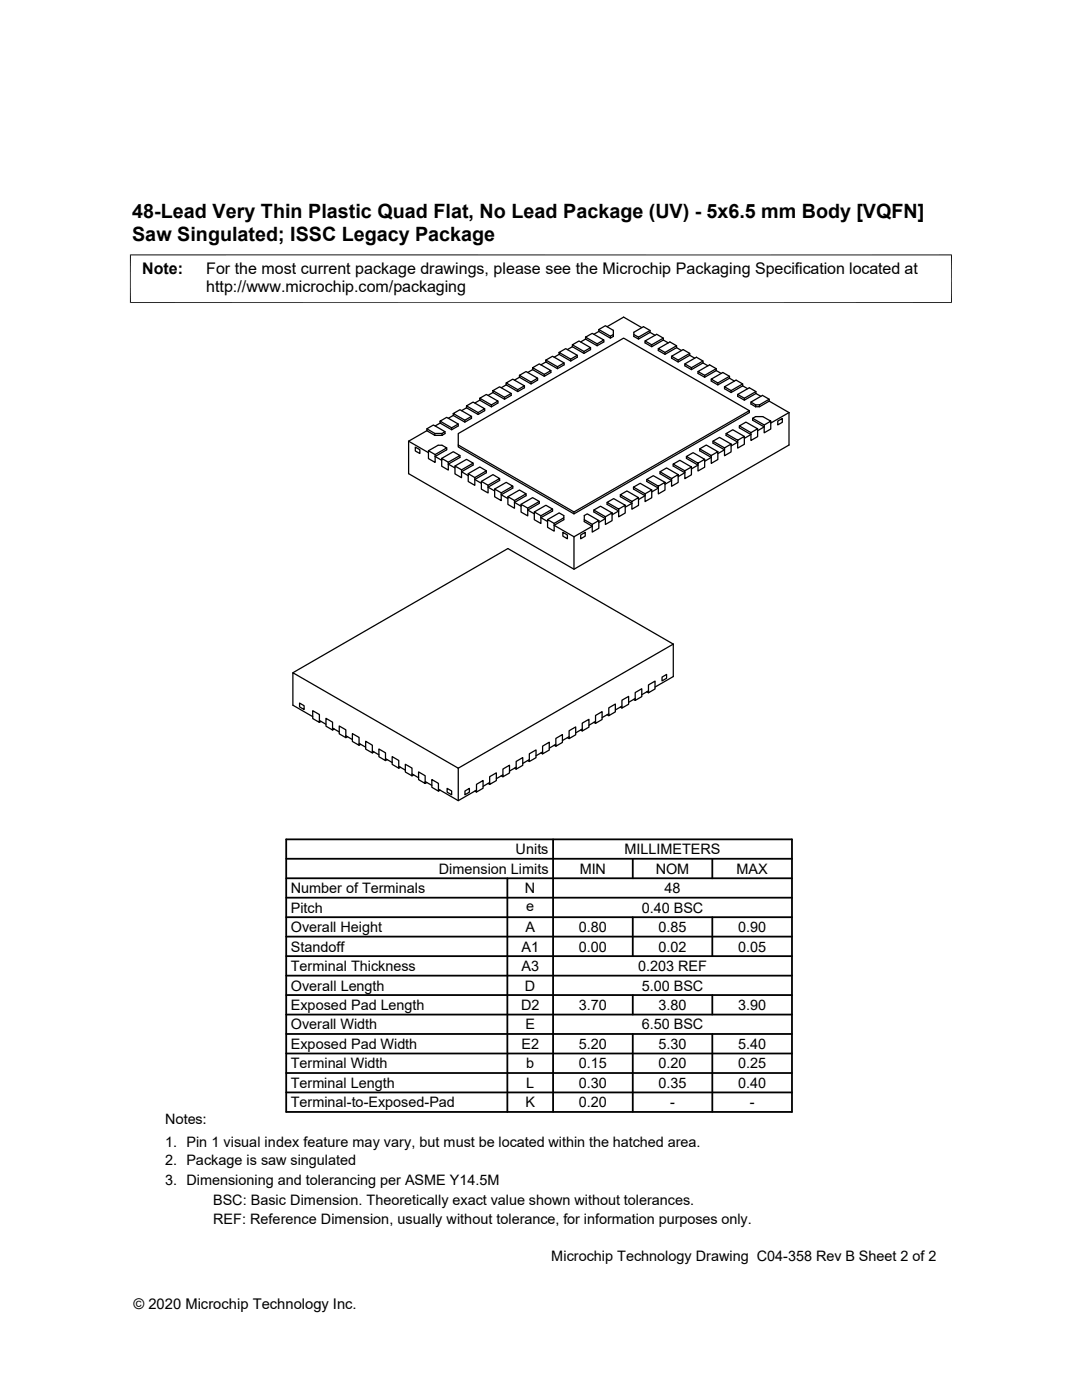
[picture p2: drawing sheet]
<svg xmlns="http://www.w3.org/2000/svg" width="216mm" height="279mm" viewBox="0 0 216 279" stroke-linecap="round" stroke-linejoin="round" font-family="sans-serif">
<g fill="none" stroke="#000" stroke-width=".25">
<path d="M95.7 79.9l-1 .5M95.7 79.9l2.3 1.3 1.4-.8v-.3M95.7 79.5l2.3 1.3 1.4-.7-2.4-1.4-1.3 .8v.4M98.4 78.3l-1 .6M98.4 78.3l2.3 1.4 1.3-.8v-.4M98.4 78l2.3 1.3 1.3-.8-2.3-1.3-1.3 .8v.3M100.7 79.3v.4M101 76.8l-1 .6M101 76.8l2.3 1.3 1.3-.7v-.4M101 76.4l2.3 1.4 1.3-.8-2.3-1.3-1.3 .7v.4M103.3 77.8v.3M103.7 75.3l-1 .6"/>
<path d="M103.7 75.3l2.3 1.3 1.3-.7v-.4M103.7 74.9l2.3 1.3 1.3-.7-2.3-1.4-1.3 .8v.4M106 76.2v.4M106.3 73.8l-1 .5M106.3 73.8l2.3 1.3 1.3-.8v-.3M106.3 73.4l2.3 1.3 1.3-.7-2.3-1.4-1.3 .8v.4M108.6 74.7v.4M108.9 72.2l-1 .6M108.9 72.2l2.3 1.4 1.4-.8v-.4M108.9 71.9l2.3 1.3 1.4-.8-2.3-1.3-1.4 .8v.3M111.2 73.2v.4M111.6 70.7l-1 .6"/>
<path d="M111.6 70.7l2.3 1.4 1.3-.8v-.4M111.6 70.3l2.3 1.4 1.3-.8-2.3-1.3-1.3 .7v.4M113.9 71.7v.4M114.2 69.2l-1 .6M114.2 69.2l2.3 1.3 1.3-.7v-.4M114.2 68.8l2.3 1.3 1.3-.7-2.3-1.3-1.3 .7v.4M116.5 70.1v.4M116.8 67.7l-.9 .5M116.8 67.7l2.3 1.3 1.4-.8v-.3M116.8 67.3l2.3 1.3 1.4-.7-2.3-1.4-1.4 .8v.4M119.1 68.6v.4M119.5 66.1l-1 .6"/>
<path d="M119.5 65.8l2.3 1.3 .6-.3M119.5 65.8l1.3-.8 1.6 .9v1.2l-.6 .4-2.3-1.4zM121.1 65.2l3.3-1.9 3.7 2.1M121.8 67.1v.4M126.5 66.3l1.9-1.1 1.3 .8v.3l-2.3 1.4-.9-.6zM127.4 67.3v.4M129.7 66.3l1 .6M129.7 66l-2.3 1.3-.9-.5M130 68.8v.4M132.4 67.9l.9 .5M132.4 67.9l-2.4 1.3-1.3-.8v-.3M132.4 67.5l-2.4 1.3-1.3-.7 2.3-1.4 1.4 .8v.4"/>
<path d="M132.7 70.3v.4M135 69.4l-2.3 1.3-1.3-.7v-.4M135 69l-2.3 1.3-1.3-.7 2.3-1.4 1.3 .8v.4M135 69.4l1 .6M135.3 71.9v.3M137.6 70.9l-2.3 1.3-1.3-.7v-.4M137.6 70.5l-2.3 1.4-1.3-.8 2.3-1.3 1.3 .7v.4M137.6 70.9l1 .6M138 73.4v.4M140.3 72.4l1 .6M140.3 72.4l-2.3 1.4-1.3-.8v-.4M140.3 72.1l-2.3 1.3-1.3-.8 2.3-1.3 1.3 .8v.3"/>
<path d="M140.6 74.9v.4M142.9 74l-2.3 1.3-1.3-.8v-.4M142.9 73.6l-2.3 1.3-1.3-.8 2.3-1.3 1.3 .8v.4M142.9 74l1 .5M143.2 76.4v.4M145.6 75.5l-2.4 1.3-1.3-.7v-.4M145.6 75.1l-2.4 1.3-1.3-.7 2.3-1.4 1.4 .8v.4M145.6 75.5l.9 .6M145.9 78v.3M148.2 77l1 .6M148.2 77l-2.3 1.3-1.3-.7v-.4M148.2 76.6l-2.3 1.4-1.3-.8 2.3-1.3 1.3 .7v.4"/>
<path d="M148.5 79.5v.4M150.8 78.5l-2.3 1.4-1.3-.8v-.4M150.8 78.1l-2.3 1.4-1.3-.8 2.3-1.3 1.3 .7v.4M150.8 78.5l1 .6M153.5 79.7l-1.9 1.1M81.5 88.1l4 2.2M82.9 89.2l.9 .5v.8l-.9-.5zM85.2 86l-3.7 2.1M85.2 86l1.6 .9M85.2 85.6l1.6 .9M85.2 86v-.4l1.3-.8 2.3 1.3-.6 .4M85.5 90l1.9-1.1h.8l.9 .5-2.3 1.3"/>
<path d="M85.5 90l1.3 .7v1.6l-1.3-.8zM86.8 86.5v.4M86.8 86.9h1.4M86.8 86.5h1.4v.4M87.8 84.4l-1 .6M87.8 84.4l2.3 1.4 1.3-.8v-.4M87.8 84.1l2.3 1.3 1.3-.8-2.3-1.3-1.3 .8v.3M88.1 91.5l1.4 .7v1.6l-1.4-.8zM88.1 91.5l2.3-1.4 1.4 .8-2.3 1.3M88.8 86.1v.4l-.6 .4M89.1 89.4v.4l-2.3 1.3 1.3 .8M90.1 85.4v.4"/>
<path d="M90.4 82.9l-.9 .6M90.4 82.9l2.4 1.3 1.3-.7v-.4M90.4 82.5l2.4 1.4 1.3-.8-2.3-1.3-1.4 .7v.4M90.8 93l1.3 .8v1.5l-1.3-.7zM90.8 93l2.3-1.3 1.3 .7-2.3 1.4M91.4 86.5l33-19 25.1 14.5-35 20.2-23.1-13.4zM91.8 90.9v.4l-2.3 1.3 1.3 .8M92.8 83.9v.3M93.1 81.4l-1 .6M93.1 81.4l2.3 1.3 1.3-.7v-.4M93.1 81l2.3 1.3 1.3-.7-2.3-1.4-1.3 .8v.4M93.4 94.5l1.3 .8v1.6l-1.3-.8z"/>
<path d="M93.4 94.5l2.3-1.3 1.3 .8-2.3 1.3M94.4 92.4v.4l-2.3 1.3 1.3 .8M95.4 82.3v.4M96.1 96.1l2.3-1.4 1.3 .8-2.3 1.3M96.1 96.1l1.3 .7v1.6l-1.3-.8zM97 94v.3l-2.3 1.4 1.4 .8M98 80.8v.4M98.7 97.6l1.3 .8v1.5l-1.3-.8zM98.7 97.6l2.3-1.3 1.3 .7-2.3 1.4M99.7 95.5v.4l-2.3 1.3 1.3 .8M101.3 99.1l1.4 .8v1.5l-1.4-.7zM101.3 99.1l2.4-1.3 1.3 .8-2.3 1.3"/>
<path d="M102.3 97v.4l-2.3 1.3 1.3 .8M105 98.6v.3l-2.3 1.4 1.3 .7M123.8 98.7v.4l2.3 1.4-1.3 .7M126.4 97.2v.4l2.3 1.3-1.3 .8M127.4 99.3v1.6l-1.3 .7v-1.5l1.3-.8-2.3-1.3-1.3 .7 2.3 1.4M129.1 95.7v.4l2.3 1.3-1.4 .8M130 97.8v1.5l-1.3 .8v-1.5l1.3-.8-2.3-1.3-1.3 .7 2.3 1.4M131.7 94.1v.4l2.3 1.4-1.3 .7M132.7 96.3v1.5l-1.3 .8v-1.6l1.3-.7-2.3-1.4-1.3 .8 2.3 1.3M134.3 92.6v.4l2.4 1.3-1.4 .8M135.3 94.7v1.6l-1.3 .7v-1.5l1.3-.8-2.3-1.3-1.3 .7 2.3 1.4M137 91.1v.4l2.3 1.3-1.3 .8"/>
<path d="M138 93.2v1.6l-1.3 .7v-1.5l1.3-.8-2.3-1.3-1.4 .7 2.4 1.4M139.6 89.6v.4l2.3 1.3-1.3 .8M140.6 91.7v1.5l-1.3 .8v-1.6l1.3-.7-2.3-1.4-1.3 .8 2.3 1.3M142.3 88.1v.3l2.3 1.4-1.4 .7M143.2 90.1v1.6l-1.3 .8v-1.6l1.3-.8-2.3-1.3-1.3 .8 2.3 1.3M144.9 86.5v.4l2.3 1.3-1.3 .8M145.9 88.6v1.6l-1.3 .8v-1.6l1.3-.8-2.3-1.3-1.3 .8 2.3 1.3M147.5 85v.4l2.3 1.3-1.3 .8M148.5 87.1v1.6l-1.3 .7v-1.5l1.3-.8-2.3-1.3-1.3 .7 2.3 1.4M149.5 82v.3l-35 20.3-23.1-13.4v-.4M149.8 80.2v.4l1 .6M150.2 83.5v.4l2.3 1.3-1.3 .8"/>
<path d="M151.2 85.6v1.5l-1.4 .8v-1.6l1.4-.7-2.4-1.4-1.3 .8 2.3 1.3M151.6 80.8h-.8v.4M151.6 80.8v.4h-.8M153.5 80.1l3.9 2.2M153.5 80.1l-1.9 1.1M153.5 80.1v-.4l-1.4-.8-2.3 1.3 1 .6M153.8 84.1v1.5l-1.3 .8v-1.6l1.3-.7-1.6-1h-1.4l-.6 .4 2.3 1.3M155.2 84l.9-.5v.8l-.9 .5zM157.4 82.3v6.5l-42.9 24.8-33-19.1v-6.4M157.4 82.3l-3.6 2.1M104 100.6l2.3-1.3 1.3 .8-2.3 1.3M104 100.6l1.3 .8v1.6l-1.3-.8z"/>
<path d="M106.6 102.2l1.3 .7v1.6l-1.3-.8zM106.6 102.2l2.3-1.4 1.4 .8-2.4 1.3M107.6 100.1v.4l-2.3 1.3 1.3 .8M109.3 103.7l2.3-1.3 .9 .5v.8l-1.9 1.1 3.9 2.3M109.3 103.7l1.3 .8v1.5l-1.3-.8zM110.3 101.6v.4l-2.4 1.3 1.4 .8M112.3 106.2l.9 .6v.7l-.9-.5zM112.5 103.3l-1.9 1.2M114.5 102.2v.4M114.5 107.1v6.5M115.9 106.8l.9-.6v.8l-.9 .5zM116.6 103.7l1.6 .9"/>
<path d="M118.5 101.8v.4l2.3 1.3-1.3 .8M119.5 103.9v1.5l-1.3 .8v-1.6l1.3-.7-2.3-1.3-.6 .3v1.2l1.6 .9-3.7 2.1M121.1 100.3v.3l2.3 1.4-1.3 .7M122.1 102.4v1.5l-1.3 .8v-1.6l1.3-.7-2.3-1.4-1.3 .8 2.3 1.3M124.8 100.8v1.6l-1.4 .7v-1.5l1.4-.8-2.4-1.3-1.3 .8 2.3 1.3M124.1 139.7l1.3-.7v1.5l-1.3 .8zM126.4 139.6l.3 .2M126.7 139.4l-1.3 .8M126.7 138.2l1.4-.7v1.5l-1.4 .8zM129.1 138.1l.3 .2M129.4 137.9l-1.3 .7M129.4 136.7l1.3-.8v1.6l-1.3 .8z"/>
<path d="M132.1 135.1l.9-.5v.8l-.9 .5zM134.3 128.5l-33-19-42.9 24.8M134.3 128.5v6.5l-3.6 2.1M134.3 128.5l-42.9 24.8M59.8 140.3l.9 .5v.8l-.9-.5zM62.4 143l-4-2.3v-6.4l33 19M62.4 141.8l1.3 .8v1.6l-1.3-.8zM63.7 143.8l1.3 .7M64.1 144l-.4 .2M65 143.4l1.4 .7v1.6l-1.4-.8zM66.4 145.3l1.3 .8M66.7 145.5l-.3 .2"/>
<path d="M67.7 144.9l1.3 .7v1.6l-1.3-.7zM69 146.8l1.3 .8M69.3 147l-.3 .2M70.3 146.4l1.3 .8v1.5l-1.3-.7zM71.6 148.4l1.4 .7M72 148.5l-.4 .2M73 147.9l1.3 .8v1.6l-1.3-.8zM74.3 149.9l1.3 .7M74.6 150.1l-.3 .2M75.6 149.5l1.3 .7v1.6l-1.3-.8zM76.9 151.4l1.4 .8M77.3 151.6l-.4 .2"/>
<path d="M78.3 151l1.3 .8v1.5l-1.3-.8zM79.6 152.9l1.3 .8M79.9 153.1l-.3 .2M80.9 152.5l1.3 .8v1.5l-1.3-.7zM82.2 154.5l1.3 .7M82.5 154.6l-.3 .2M83.5 154.1l1.3 .7v1.6l-1.3-.8zM84.8 156l1.4 .7M85.2 156.2l-.4 .2M86.2 155.6l1.3 .7v1.6l-1.3-.8zM87.5 157.5l3.9 2.3 3.7-2.1M87.8 157.7l-.3 .2"/>
<path d="M89.2 157.3l.9 .6v.7l-.9-.5zM91.4 153.3v6.5M92.8 157.9l.9-.6v.8l-.9 .5zM94.7 157.9l.4 .2M95.1 156.5l1.3-.7v1.5l-1.3 .8zM97.4 156.4l.3 .1M97.7 156.2l-1.3 .7M97.7 155l1.3-.8v1.6l-1.3 .7zM100 154.8l.4 .2M100.4 154.6l-1.4 .8M100.4 153.5l1.3-.8v1.6l-1.3 .7zM102.7 153.3l.3 .2"/>
<path d="M103 153.1l-1.3 .8M103 152l1.3-.8v1.5l-1.3 .8zM105.3 151.8l.3 .2M105.6 151.6l-1.3 .8M105.6 150.4l1.4-.7v1.5l-1.4 .8zM107.9 150.3l.4 .2M108.3 148.9l1.3-.8v1.6l-1.3 .8zM108.3 150.1l-1.3 .7M110.6 148.7l.3 .2M110.9 148.5l-1.3 .8M110.9 147.4l1.3-.8v1.6l-1.3 .7zM113.2 147.2l.4 .2"/>
<path d="M113.6 147l-1.4 .8M113.6 145.8l1.3-.7v1.5l-1.3 .8zM115.9 145.7l.3 .2M116.2 144.3l1.3-.7v1.5l-1.3 .8zM116.2 145.5l-1.3 .8M118.5 144.2l.3 .2M118.8 144l-1.3 .7M118.8 142.8l1.3-.8v1.6l-1.3 .8zM121.1 142.6l.4 .2M121.5 142.5l-1.4 .7M121.5 141.3l1.3-.8v1.6l-1.3 .7zM123.8 141.1l.3 .2"/>
<path d="M124.1 140.9l-1.3 .8"/>
</g>
<g fill="none" stroke="#000" stroke-width=".36">
<path d="M57.1 179.2h100.9M57.1 175.3h100.9M57.1 171.4h100.9M57.1 167.5h100.9v54.4h-100.9zM101.2 175.3v46.6M110.4 167.5v54.4M126.3 171.4v3.9M142.1 171.4v3.9M57.1 186.9h100.9M57.1 183h100.9M57.1 198.6h100.9M57.1 194.7h100.9"/>
<path d="M57.1 190.8h100.9M126.3 183v7.8M126.3 198.6v3.9M142.1 183v7.8M142.1 198.6v3.9M57.1 214.1h100.9M57.1 206.4h100.9M57.1 202.5h100.9M57.1 210.2h100.9M57.1 218h100.9M126.3 206.4v15.5M142.1 206.4v15.5"/>
</g>
<path d="M26 50.8v9.7M189.9 50.8v9.7M189.9 50.9h-164M25.9 60.4h164" fill="none" stroke="#000" stroke-width=".2"/>
<g font-size="3.9">
<text x="26.4" y="43.5">48-Lead Very Thin Plastic Quad Flat, No Lead Package (UV) - 5x6.5 mm Body [VQFN]</text>
<text x="26.4" y="48">Saw Singulated; ISSC Legacy Package</text>
</g>
<g font-size="3.2">
<text x="28.4" y="54.6">Note:</text>
<text x="41.1" y="58.3">http://www.microchip.com/packaging</text>
<text x="41.1" y="54.6">For the most current package drawings, please see the Microchip Packaging Specification located at</text>
</g>
<g font-size="2.9">
<text x="102.9" y="170.5">Units</text>
<text x="124.6" y="170.5">MILLIMETERS</text>
<text x="58" y="178.2">Number of Terminals</text>
<text x="87.6" y="174.4">Dimension Limits</text>
<text x="104.8" y="178.2">N</text>
<text x="115.7" y="174.4">MIN</text>
<text x="130.8" y="174.4">NOM</text>
<text x="132.6" y="178.2">48</text>
<text x="147" y="174.4">MAX</text>
<text x="58" y="182.1">Pitch</text>
<text x="105" y="181.8">e</text>
<text x="128" y="182.1">0.40 BSC</text>
<text x="58" y="186">Overall Height</text>
<text x="58" y="189.9">Standoff</text>
<text x="104.1" y="189.9">A1</text>
<text x="104.8" y="186">A</text>
<text x="115.5" y="186">0.80</text>
<text x="115.5" y="189.9">0.00</text>
<text x="131.4" y="186">0.85</text>
<text x="131.4" y="189.9">0.02</text>
<text x="147.3" y="186">0.90</text>
<text x="147.3" y="189.9">0.05</text>
<text x="58" y="193.8">Terminal Thickness</text>
<text x="58" y="197.7">Overall Length</text>
<text x="104.1" y="193.8">A3</text>
<text x="104.8" y="197.7">D</text>
<text x="127.3" y="193.8">0.203 REF</text>
<text x="128" y="197.7">5.00 BSC</text>
<text x="58" y="201.6">Exposed Pad Length</text>
<text x="104" y="201.6">D2</text>
<text x="115.5" y="201.6">3.70</text>
<text x="131.4" y="201.6">3.80</text>
<text x="147.3" y="201.6">3.90</text>
<text x="58" y="205.4">Overall Width</text>
<text x="58" y="209.3">Exposed Pad Width</text>
<text x="104" y="209.3">E2</text>
<text x="104.8" y="205.4">E</text>
<text x="115.5" y="209.3">5.20</text>
<text x="128" y="205.4">6.50 BSC</text>
<text x="131.4" y="209.3">5.30</text>
<text x="147.3" y="209.3">5.40</text>
<text x="58" y="213.2">Terminal Width</text>
<text x="105" y="213.2">b</text>
<text x="115.5" y="213.2">0.15</text>
<text x="131.4" y="213.2">0.20</text>
<text x="147.3" y="213.2">0.25</text>
<text x="58" y="217.1">Terminal Length</text>
<text x="58" y="221">Terminal-to-Exposed-Pad</text>
<text x="104.8" y="221">K</text>
<text x="105" y="217.1">L</text>
<text x="115.5" y="217.1">0.30</text>
<text x="115.5" y="221">0.20</text>
<text x="131.4" y="217.1">0.35</text>
<text x="133.7" y="221">-</text>
<text x="147.3" y="217.1">0.40</text>
<text x="149.6" y="221">-</text>
<text x="32.9" y="224.3">Notes:</text>
<text x="32.9" y="228.9">1. Pin 1 visual index feature may vary, but must be located within the hatched area.</text>
<text x="32.9" y="232.6">2. Package is saw singulated</text>
<text x="32.9" y="236.5">3. Dimensioning and tolerancing per ASME Y14.5M</text>
<text x="42.5" y="244.3">REF: Reference Dimension, usually without tolerance, for information purposes only.</text>
<text x="42.5" y="240.6">BSC: Basic Dimension. Theoretically exact value shown without tolerances.</text>
<text x="110" y="251.7">Microchip Technology Drawing C04-358 Rev B Sheet 2 of 2</text>
<text x="26.6" y="261.3">© 2020 Microchip Technology Inc.</text>
</g>
</svg>
